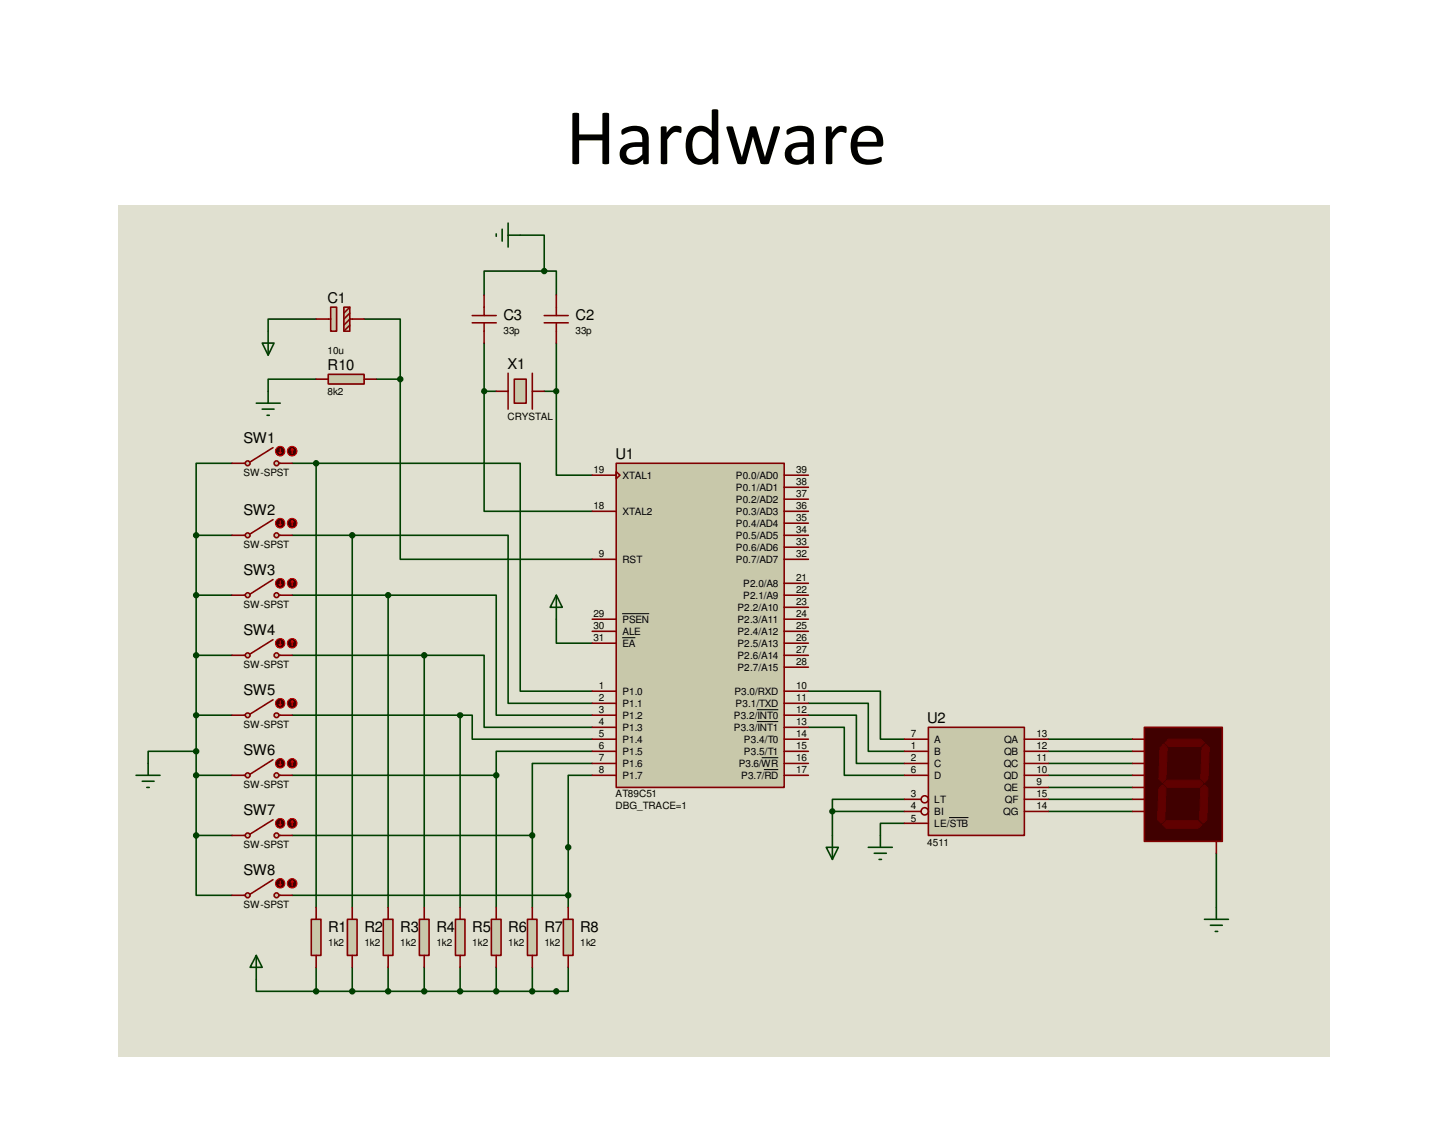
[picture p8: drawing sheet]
<svg xmlns="http://www.w3.org/2000/svg" width="279mm" height="216mm" viewBox="0 0 279 216" stroke-linecap="round" stroke-linejoin="round" font-family="sans-serif">
<path d="M22.7 39.5h233v68.5h-233z" fill-rule="evenodd" fill="#e0e0d0"/>
<g fill="none" stroke="#004000" stroke-width=".31">
<path d="M100 45.2h4.6v6.9M104.6 52.1h2.4v4.6M104.6 52.1h-11.5v4.6M60.8 61.3h-9.2v2.4M60.8 72.9h-9.2v2.3M70 61.3h7v11.6M72.3 72.9h4.7M77 72.9v34.6h36.9M93.1 75.2v23.1h20.8M93.1 75.2h2.3M93.1 66v9.2M104.6 75.2h2.4"/>
<path d="M107 75.2v16.2h6.9M107 66v9.2M44.6 89.1h-6.9v13.8M56.2 89.1h4.6M60.8 89.1h39.2v18.9M60.8 89.1v18.9M37.7 102.9h6.9M37.7 102.9v5.1M56.2 102.9h11.5M67.7 102.9h30v5.1M67.7 102.9v5.1"/>
</g>
<path d="M118.5 89.1h32.3v18.9h-32.3z" fill-rule="evenodd" fill="#c8c8aa"/>
<g fill="none" stroke="#800000" stroke-width=".31">
<path d="M113.9 98.3h4.6M113.9 91.4h4.6M118.5 90.7l.7 .7-.7 .6zM150.8 98.3h4.6M150.8 91.4h4.6M150.8 93.7h4.6M150.8 96h4.6M113.9 107.5h4.6M118.5 108v-18.9h32.3v18.9M150.8 107.5h4.6M150.8 100.6h4.6M150.8 102.9h4.6"/>
<path d="M150.8 105.2h4.6"/>
</g>
<circle cx="53.2" cy="89.1" r=".46" fill="#c8c8aa"/>
<circle cx="53.2" cy="89.1" r=".46" fill="none" stroke="#800000" stroke-width=".31"/>
<circle cx="47.6" cy="89.1" r=".46" fill="#c8c8aa"/>
<g fill="none" stroke="#800000" stroke-width=".31">
<path d="M44.6 89.1h2.6M52.5 86.1l-4.4 2.7M53.6 89.1h2.6"/>
<circle cx="47.6" cy="89.1" r=".46"/>
</g>
<circle cx="53.9" cy="86.7" r=".91" fill="#400000"/>
<g fill="none" stroke="#f00" stroke-width=".19">
<path d="M53.6 87l.3 .2M53.9 86.3v.9M54.1 87l-.2 .2"/>
<circle cx="53.9" cy="86.7" r=".91"/>
</g>
<circle cx="56.2" cy="86.7" r=".93" fill="#400000"/>
<g fill="none" stroke="#f00" stroke-width=".19">
<path d="M56.2 86.3l-.2 .2M56.2 86.3l.2 .2M56.2 86.3v.9"/>
<circle cx="56.2" cy="86.7" r=".93"/>
</g>
<circle cx="53.2" cy="102.9" r=".46" fill="#c8c8aa"/>
<circle cx="53.2" cy="102.9" r=".46" fill="none" stroke="#800000" stroke-width=".31"/>
<circle cx="47.6" cy="102.9" r=".46" fill="#c8c8aa"/>
<g fill="none" stroke="#800000" stroke-width=".31">
<path d="M52.5 99.9l-4.4 2.8M44.6 102.9h2.6M53.6 102.9h2.6"/>
<circle cx="47.6" cy="102.9" r=".46"/>
</g>
<circle cx="53.9" cy="100.6" r=".91" fill="#400000"/>
<g fill="none" stroke="#f00" stroke-width=".19">
<path d="M53.6 100.8l.3 .2M53.9 100.1v.9M54.1 100.8l-.2 .2"/>
<circle cx="53.9" cy="100.6" r=".91"/>
</g>
<circle cx="56.2" cy="100.6" r=".93" fill="#400000"/>
<g fill="none" stroke="#f00" stroke-width=".19">
<path d="M56.2 100.1l-.2 .3M56.2 100.1l.2 .3M56.2 100.1v.9"/>
<circle cx="56.2" cy="100.6" r=".93"/>
</g>
<circle cx="37.7" cy="102.9" r=".46" fill="#004000"/>
<circle cx="37.7" cy="102.9" r=".46" fill="none" stroke="#004000" stroke-width=".31"/>
<circle cx="60.8" cy="89.1" r=".46" fill="#004000"/>
<circle cx="60.8" cy="89.1" r=".46" fill="none" stroke="#004000" stroke-width=".31"/>
<circle cx="67.7" cy="102.9" r=".46" fill="#004000"/>
<circle cx="67.7" cy="102.9" r=".46" fill="none" stroke="#004000" stroke-width=".31"/>
<path d="M97.7 71.8v6.9M102.4 71.8v6.9" fill="none" stroke="#800000" stroke-width=".31"/>
<path d="M98.9 72.9h2.3v4.6h-2.3z" fill-rule="evenodd" fill="#c8c8aa"/>
<path d="M95.4 75.2h2.3M98.9 72.9h2.3v4.6h-2.3zM102.4 75.2h2.2" fill="none" stroke="#800000" stroke-width=".31"/>
<path d="M63.6 59.1h1.1v4.6h-1.1z" fill-rule="evenodd" fill="#c8c8aa"/>
<path d="M63.6 59.1h1.1v4.6h-1.1z" fill="none" stroke="#800000" stroke-width=".31"/>
<path d="M66.1 59.1h1.2v4.6h-1.2z" fill-rule="evenodd" fill="#c8c8aa"/>
<g fill="none" stroke="#800000" stroke-width=".31">
<path d="M66.1 59.1h1.2v4.6h-1.2zM67.3 59.1l-1.2 1.1M93.1 56.7v4M107 56.7v4M60.8 61.3h2.8M67.3 60.2l-1.2 1.1M67.3 62.5l-1.2 1.2M70 61.3h-2.7l-1.2 1.2M90.8 62.1h4.6M90.8 60.7h4.6M93.1 62.1v3.9M104.6 62.1h4.7"/>
<path d="M104.6 60.7h4.7M107 62.1v3.9"/>
</g>
<path d="M95.4 45v.4M96.6 44.1v2.3M97.7 45.2h2.3M97.7 42.9v4.6M50.4 66h2.3l-1.1 2.3zM51.6 63.7v4.6" fill="none" stroke="#004000" stroke-width=".31"/>
<circle cx="104.6" cy="52.1" r=".46" fill="#004000"/>
<circle cx="104.6" cy="52.1" r=".46" fill="none" stroke="#004000" stroke-width=".31"/>
<path d="M63.1 72h6.9v1.8h-6.9z" fill-rule="evenodd" fill="#c8c8aa"/>
<path d="M60.8 72.9h2.3M63.1 72h6.9v1.8h-6.9zM70 72.9h2.3" fill="none" stroke="#800000" stroke-width=".31"/>
<path d="M49.3 77.5h4.6M50.4 78.7h2.3M51.4 79.8h.4M51.6 75.2v2.3" fill="none" stroke="#004000" stroke-width=".31"/>
<circle cx="107" cy="75.2" r=".44" fill="#004000"/>
<circle cx="107" cy="75.2" r=".44" fill="none" stroke="#004000" stroke-width=".31"/>
<circle cx="93.1" cy="75.2" r=".45" fill="#004000"/>
<circle cx="93.1" cy="75.2" r=".45" fill="none" stroke="#004000" stroke-width=".31"/>
<circle cx="77" cy="72.9" r=".46" fill="#004000"/>
<circle cx="77" cy="72.9" r=".46" fill="none" stroke="#004000" stroke-width=".31"/>
<path d="M12.7 107.9h254v95.3h-254z" fill-rule="evenodd" fill="#fff"/>
<path d="M22.7 107.9h233v95.3h-233z" fill-rule="evenodd" fill="#e0e0d0"/>
<g fill="none" stroke="#004000" stroke-width=".31">
<path d="M37.7 107.9v52.7M37.7 114.4h6.9M56.2 114.4h18.4M60.8 107.9v66.6M67.7 107.9v66.6M74.6 114.4h20.8v23.1h18.5M74.6 114.4v60.1M97.7 107.9v27.3h16.2M100 107.9v25h13.9M107 119v4.7h6.9M37.7 126h6.9M37.7 137.5h6.9"/>
<path d="M56.2 126h25.4M56.2 137.5h32.3M81.6 126h11.5v13.8h20.8M81.6 126v48.5M88.5 137.5h2.3v4.6h23.1M88.5 137.5v37M155.4 132.9h13.9v9.2h4.6M155.4 135.2h11.6v9.2h6.9M155.4 137.5h9.3v9.3h9.2M155.4 139.8h6.9v9.3h11.6M37.7 144.4h-9.2v2.4M37.7 149.1h6.9"/>
<path d="M56.2 149.1h39.2M95.4 149.1v25.4M113.9 144.4h-18.5v4.7M113.9 146.8h-11.5v13.8M113.9 149.1h-4.6v25.4M160.1 156h13.8M160.1 156v4.6M173.9 153.7h-13.8v2.3M173.9 158.3h-4.6v2.3M201.6 149.1h16.2M201.6 142.1h16.2M201.6 144.4h16.2"/>
<path d="M201.6 146.8h16.2M201.6 151.4h16.2M201.6 153.7h16.2M201.6 156h16.2M37.7 160.6v11.5h6.9M37.7 160.6h6.9M56.2 160.6h46.2M56.2 172.1h53.1M102.4 160.6v13.9M233.9 164v10.5M49.3 188.3v2.3h11.5M60.8 186v4.6"/>
<path d="M67.7 186v4.6M74.6 186v4.6M81.6 186v4.6M88.5 186v4.6M95.4 186v4.6M102.4 186v4.6M109.3 186v4.6h-48.5"/>
</g>
<path d="M118.5 107.9h32.3v43.5h-32.3z" fill-rule="evenodd" fill="#c8c8aa"/>
<g fill="none" stroke="#800000" stroke-width=".31">
<path d="M113.9 119h4.6M118.5 107.9v43.5h32.3v-43.5M150.8 119h4.6M150.8 112.1h4.6M150.8 114.4h4.6M150.8 116.8h4.6M113.9 121.4h4.6M113.9 123.7h4.6M113.9 132.9h4.6M113.9 135.2h4.6M113.9 137.5h4.6M113.9 139.8h4.6"/>
<path d="M150.8 121.4h4.6M150.8 123.7h4.6M150.8 132.9h4.6M150.8 135.2h4.6M150.8 137.5h4.6M150.8 139.8h4.6M150.8 128.3h4.6M150.8 126h4.6M113.9 142.1h4.6M113.9 144.4h4.6M113.9 146.8h4.6M113.9 149.1h4.6"/>
<path d="M150.8 142.1h4.6M150.8 144.4h4.6M150.8 146.8h4.6M150.8 149.1h4.6"/>
</g>
<path d="M119.6 118h5.2M119.6 122.6h2.6M145.5 136.4h4.1M145.5 138.7h4.1M146.5 145.7h3.1M146.9 148h2.7" fill="none" stroke="#000" stroke-width=".19"/>
<circle cx="53.2" cy="114.4" r=".46" fill="#c8c8aa"/>
<circle cx="53.2" cy="114.4" r=".46" fill="none" stroke="#800000" stroke-width=".31"/>
<circle cx="47.6" cy="114.4" r=".46" fill="#c8c8aa"/>
<g fill="none" stroke="#800000" stroke-width=".31">
<path d="M44.6 114.4h2.6M52.5 111.4l-4.4 2.8M53.6 114.4h2.6"/>
<circle cx="47.6" cy="114.4" r=".46"/>
</g>
<circle cx="53.9" cy="112.1" r=".91" fill="#400000"/>
<g fill="none" stroke="#f00" stroke-width=".19">
<path d="M53.6 112.4l.3 .2M53.9 111.7v.9M54.1 112.4l-.2 .2"/>
<circle cx="53.9" cy="112.1" r=".91"/>
</g>
<circle cx="56.2" cy="112.1" r=".93" fill="#400000"/>
<g fill="none" stroke="#f00" stroke-width=".19">
<path d="M56.2 111.7l-.2 .2M56.2 111.7l.2 .2M56.2 111.7v.9"/>
<circle cx="56.2" cy="112.1" r=".93"/>
</g>
<circle cx="53.2" cy="126" r=".46" fill="#c8c8aa"/>
<circle cx="53.2" cy="126" r=".46" fill="none" stroke="#800000" stroke-width=".31"/>
<circle cx="47.6" cy="126" r=".46" fill="#c8c8aa"/>
<g fill="none" stroke="#800000" stroke-width=".31">
<path d="M44.6 126h2.6M52.5 123l-4.4 2.7M53.6 126h2.6"/>
<circle cx="47.6" cy="126" r=".46"/>
</g>
<circle cx="53.9" cy="123.7" r=".91" fill="#400000"/>
<g fill="none" stroke="#f00" stroke-width=".19">
<path d="M53.6 123.9l.3 .2M53.9 123.2v.9M54.1 123.9l-.2 .2"/>
<circle cx="53.9" cy="123.7" r=".91"/>
</g>
<circle cx="56.2" cy="123.7" r=".92" fill="#400000"/>
<g fill="none" stroke="#f00" stroke-width=".19">
<path d="M56.2 123.2l-.2 .2M56.2 123.2l.2 .2M56.2 123.2v.9"/>
<circle cx="56.2" cy="123.7" r=".92"/>
</g>
<circle cx="53.2" cy="137.5" r=".46" fill="#c8c8aa"/>
<circle cx="53.2" cy="137.5" r=".46" fill="none" stroke="#800000" stroke-width=".31"/>
<circle cx="47.6" cy="137.5" r=".46" fill="#c8c8aa"/>
<g fill="none" stroke="#800000" stroke-width=".31">
<path d="M44.6 137.5h2.6M52.5 134.5l-4.4 2.8M53.6 137.5h2.6"/>
<circle cx="47.6" cy="137.5" r=".46"/>
</g>
<circle cx="53.9" cy="135.2" r=".91" fill="#400000"/>
<g fill="none" stroke="#f00" stroke-width=".19">
<path d="M53.6 135.4l.3 .3M53.9 134.7v1M54.1 135.4l-.2 .3"/>
<circle cx="53.9" cy="135.2" r=".91"/>
</g>
<circle cx="56.2" cy="135.2" r=".93" fill="#400000"/>
<g fill="none" stroke="#f00" stroke-width=".19">
<path d="M56.2 134.7l-.2 .3M56.2 134.7l.2 .3M56.2 134.7v1"/>
<circle cx="56.2" cy="135.2" r=".93"/>
</g>
<circle cx="53.2" cy="149.1" r=".46" fill="#c8c8aa"/>
<circle cx="53.2" cy="149.1" r=".46" fill="none" stroke="#800000" stroke-width=".31"/>
<circle cx="47.6" cy="149.1" r=".46" fill="#c8c8aa"/>
<g fill="none" stroke="#800000" stroke-width=".31">
<path d="M44.6 149.1h2.6M52.5 146l-4.4 2.8M53.6 149.1h2.6"/>
<circle cx="47.6" cy="149.1" r=".46"/>
</g>
<circle cx="53.9" cy="146.8" r=".91" fill="#400000"/>
<g fill="none" stroke="#f00" stroke-width=".19">
<path d="M53.6 147l.3 .2M53.9 146.3v.9M54.1 147l-.2 .2"/>
<circle cx="53.9" cy="146.8" r=".91"/>
</g>
<circle cx="56.2" cy="146.8" r=".92" fill="#400000"/>
<g fill="none" stroke="#f00" stroke-width=".19">
<path d="M56.2 146.3l-.2 .2M56.2 146.3l.2 .2M56.2 146.3v.9"/>
<circle cx="56.2" cy="146.8" r=".92"/>
</g>
<circle cx="53.2" cy="160.6" r=".46" fill="#c8c8aa"/>
<circle cx="53.2" cy="160.6" r=".46" fill="none" stroke="#800000" stroke-width=".31"/>
<circle cx="47.6" cy="160.6" r=".46" fill="#c8c8aa"/>
<g fill="none" stroke="#800000" stroke-width=".31">
<path d="M52.5 157.6l-4.4 2.8M44.6 160.6h2.6M53.6 160.6h2.6"/>
<circle cx="47.6" cy="160.6" r=".46"/>
</g>
<circle cx="53.9" cy="158.3" r=".91" fill="#400000"/>
<g fill="none" stroke="#f00" stroke-width=".19">
<path d="M53.6 158.5l.3 .2M53.9 157.8v.9M54.1 158.5l-.2 .2"/>
<circle cx="53.9" cy="158.3" r=".91"/>
</g>
<circle cx="56.2" cy="158.3" r=".93" fill="#400000"/>
<g fill="none" stroke="#f00" stroke-width=".19">
<path d="M56.2 157.8l-.2 .3M56.2 157.8l.2 .3M56.2 157.8v.9"/>
<circle cx="56.2" cy="158.3" r=".93"/>
</g>
<circle cx="53.2" cy="172.1" r=".46" fill="#c8c8aa"/>
<circle cx="53.2" cy="172.1" r=".46" fill="none" stroke="#800000" stroke-width=".31"/>
<circle cx="47.6" cy="172.1" r=".46" fill="#c8c8aa"/>
<g fill="none" stroke="#800000" stroke-width=".31">
<path d="M44.6 172.1h2.6M52.5 169.1l-4.4 2.8M53.6 172.1h2.6"/>
<circle cx="47.6" cy="172.1" r=".46"/>
</g>
<circle cx="53.9" cy="169.8" r=".91" fill="#400000"/>
<g fill="none" stroke="#f00" stroke-width=".19">
<path d="M53.6 170.1l.3 .2M53.9 169.4v.9M54.1 170.1l-.2 .2"/>
<circle cx="53.9" cy="169.8" r=".91"/>
</g>
<circle cx="56.2" cy="169.8" r=".92" fill="#400000"/>
<g fill="none" stroke="#f00" stroke-width=".19">
<path d="M56.2 169.4l-.2 .2M56.2 169.4l.2 .2M56.2 169.4v.9"/>
<circle cx="56.2" cy="169.8" r=".92"/>
</g>
<path d="M26.2 149.1h4.6M27.3 150.2h2.3M28.2 151.4h.5M28.5 146.8v2.3" fill="none" stroke="#004000" stroke-width=".31"/>
<circle cx="37.7" cy="144.4" r=".46" fill="#004000"/>
<circle cx="37.7" cy="144.4" r=".46" fill="none" stroke="#004000" stroke-width=".31"/>
<circle cx="37.7" cy="114.4" r=".46" fill="#004000"/>
<circle cx="37.7" cy="114.4" r=".46" fill="none" stroke="#004000" stroke-width=".31"/>
<circle cx="37.7" cy="126" r=".46" fill="#004000"/>
<circle cx="37.7" cy="126" r=".46" fill="none" stroke="#004000" stroke-width=".31"/>
<circle cx="37.7" cy="137.5" r=".46" fill="#004000"/>
<circle cx="37.7" cy="137.5" r=".46" fill="none" stroke="#004000" stroke-width=".31"/>
<circle cx="37.7" cy="149.1" r=".46" fill="#004000"/>
<circle cx="37.7" cy="149.1" r=".46" fill="none" stroke="#004000" stroke-width=".31"/>
<circle cx="37.7" cy="160.6" r=".46" fill="#004000"/>
<circle cx="37.7" cy="160.6" r=".46" fill="none" stroke="#004000" stroke-width=".31"/>
<path d="M59.9 176.7h1.8v7h-1.8z" fill-rule="evenodd" fill="#c8c8aa"/>
<path d="M59.9 176.7h1.8v7h-1.8zM60.8 174.5v2.2M60.8 183.7v2.3" fill="none" stroke="#800000" stroke-width=".31"/>
<path d="M66.8 176.7h1.9v7h-1.9z" fill-rule="evenodd" fill="#c8c8aa"/>
<path d="M66.8 176.7h1.9v7h-1.9zM67.7 174.5v2.2M67.7 183.7v2.3" fill="none" stroke="#800000" stroke-width=".31"/>
<path d="M73.7 176.7h1.9v7h-1.9z" fill-rule="evenodd" fill="#c8c8aa"/>
<path d="M73.7 176.7h1.9v7h-1.9zM74.6 174.5v2.2M74.6 183.7v2.3" fill="none" stroke="#800000" stroke-width=".31"/>
<path d="M80.6 176.7h1.9v7h-1.9z" fill-rule="evenodd" fill="#c8c8aa"/>
<path d="M80.6 176.7h1.9v7h-1.9zM81.6 174.5v2.2M81.6 183.7v2.3" fill="none" stroke="#800000" stroke-width=".31"/>
<path d="M87.6 176.7h1.8v7h-1.8z" fill-rule="evenodd" fill="#c8c8aa"/>
<path d="M87.6 176.7h1.8v7h-1.8zM88.5 174.5v2.2M88.5 183.7v2.3" fill="none" stroke="#800000" stroke-width=".31"/>
<path d="M94.5 176.7h1.9v7h-1.9z" fill-rule="evenodd" fill="#c8c8aa"/>
<path d="M94.5 176.7h1.9v7h-1.9zM95.4 174.5v2.2M95.4 183.7v2.3" fill="none" stroke="#800000" stroke-width=".31"/>
<path d="M101.4 176.7h1.9v7h-1.9z" fill-rule="evenodd" fill="#c8c8aa"/>
<path d="M101.4 176.7h1.9v7h-1.9zM102.4 174.5v2.2M102.4 183.7v2.3" fill="none" stroke="#800000" stroke-width=".31"/>
<path d="M108.3 176.7h1.9v7h-1.9z" fill-rule="evenodd" fill="#c8c8aa"/>
<path d="M108.3 176.7h1.9v7h-1.9zM109.3 174.5v2.2M109.3 183.7v2.3" fill="none" stroke="#800000" stroke-width=".31"/>
<circle cx="74.6" cy="114.4" r=".46" fill="#004000"/>
<circle cx="74.6" cy="114.4" r=".46" fill="none" stroke="#004000" stroke-width=".31"/>
<circle cx="81.6" cy="126" r=".46" fill="#004000"/>
<circle cx="81.6" cy="126" r=".46" fill="none" stroke="#004000" stroke-width=".31"/>
<circle cx="88.5" cy="137.5" r=".46" fill="#004000"/>
<circle cx="88.5" cy="137.5" r=".46" fill="none" stroke="#004000" stroke-width=".31"/>
<circle cx="95.4" cy="149.1" r=".46" fill="#004000"/>
<circle cx="95.4" cy="149.1" r=".46" fill="none" stroke="#004000" stroke-width=".31"/>
<circle cx="102.3" cy="160.6" r=".46" fill="#004000"/>
<circle cx="102.3" cy="160.6" r=".46" fill="none" stroke="#004000" stroke-width=".31"/>
<circle cx="109.3" cy="172.1" r=".46" fill="#004000"/>
<circle cx="109.3" cy="172.1" r=".46" fill="none" stroke="#004000" stroke-width=".31"/>
<circle cx="102.3" cy="190.6" r=".46" fill="#004000"/>
<circle cx="102.3" cy="190.6" r=".46" fill="none" stroke="#004000" stroke-width=".31"/>
<circle cx="95.4" cy="190.6" r=".46" fill="#004000"/>
<circle cx="95.4" cy="190.6" r=".46" fill="none" stroke="#004000" stroke-width=".31"/>
<circle cx="88.5" cy="190.6" r=".46" fill="#004000"/>
<circle cx="88.5" cy="190.6" r=".46" fill="none" stroke="#004000" stroke-width=".31"/>
<circle cx="81.6" cy="190.6" r=".46" fill="#004000"/>
<circle cx="81.6" cy="190.6" r=".46" fill="none" stroke="#004000" stroke-width=".31"/>
<circle cx="74.6" cy="190.6" r=".46" fill="#004000"/>
<circle cx="74.6" cy="190.6" r=".46" fill="none" stroke="#004000" stroke-width=".31"/>
<circle cx="67.7" cy="190.6" r=".46" fill="#004000"/>
<g fill="none" stroke="#004000" stroke-width=".31">
<path d="M49.3 183.7l1.1 2.3h-2.3zM49.3 183.7v4.6"/>
<circle cx="67.7" cy="190.6" r=".46"/>
</g>
<circle cx="60.8" cy="190.6" r=".46" fill="#004000"/>
<circle cx="60.8" cy="190.6" r=".46" fill="none" stroke="#004000" stroke-width=".31"/>
<path d="M178.5 139.8h18.5v20.8h-18.5z" fill-rule="evenodd" fill="#c8c8aa"/>
<g fill="none" stroke="#800000" stroke-width=".31">
<path d="M178.5 139.8h18.5v20.8h-18.5zM173.9 142.1h4.6M173.9 144.4h4.6M173.9 146.8h4.6M173.9 149.1h4.6M173.9 153.7h3.2M173.9 156h3.2M173.9 158.3h4.6M197 142.1h4.6M197 144.4h4.6M197 146.8h4.6M197 149.1h4.6"/>
<path d="M197 153.7h4.6M197 156h4.6M197 151.4h4.6"/>
<circle cx="177.8" cy="156" r=".7"/>
<circle cx="177.8" cy="153.7" r=".69"/>
</g>
<path d="M182.5 157.2h3.7" fill="none" stroke="#000" stroke-width=".19"/>
<circle cx="109.3" cy="162.9" r=".46" fill="#004000"/>
<circle cx="109.3" cy="162.9" r=".46" fill="none" stroke="#004000" stroke-width=".31"/>
<circle cx="106.9" cy="190.6" r=".45" fill="#004000"/>
<circle cx="106.9" cy="190.6" r=".45" fill="none" stroke="#004000" stroke-width=".31"/>
<path d="M220 139.8h15v22h-15z" fill-rule="evenodd" fill="#400000"/>
<path d="M220 139.8h15v22h-15z" fill="none" stroke="#800000" stroke-width=".31"/>
<path d="M224.7 142.1h6.2l.7 .7-.7 .7h-6.2l-.7-.7z" fill-rule="evenodd" fill="#600000"/>
<path d="M224.7 142.1h6.2l.7 .7-.7 .7h-6.2l-.7-.7z" fill="none" stroke="#600000" stroke-width=".19"/>
<path d="M231.8 143l.7 .8-.2 5.9-.7 .8-.7-.8 .2-5.9z" fill-rule="evenodd" fill="#600000"/>
<path d="M231.8 143l.7 .8-.2 5.9-.7 .8-.7-.8 .2-5.9z" fill="none" stroke="#600000" stroke-width=".19"/>
<path d="M223.7 150.7l.8-.7h6.2l.7 .7-.7 .7h-6.2z" fill-rule="evenodd" fill="#600000"/>
<path d="M223.7 150.7l.8-.7h6.2l.7 .7-.7 .7h-6.2z" fill="none" stroke="#600000" stroke-width=".19"/>
<path d="M223.7 143l.8 .8-.3 5.9-.7 .8-.7-.8 .3-5.9z" fill-rule="evenodd" fill="#600000"/>
<path d="M223.7 143l.8 .8-.3 5.9-.7 .8-.7-.8 .3-5.9z" fill="none" stroke="#600000" stroke-width=".19"/>
<path d="M230.9 151.6l.7-.7 .7 .7-.2 6-.7 .7-.7-.7z" fill-rule="evenodd" fill="#600000"/>
<path d="M230.9 151.6l.7-.7 .7 .7-.2 6-.7 .7-.7-.7z" fill="none" stroke="#600000" stroke-width=".19"/>
<path d="M224.2 157.8h6.2l.7 .7-.7 .7h-6.2l-.7-.7z" fill-rule="evenodd" fill="#600000"/>
<path d="M224.2 157.8h6.2l.7 .7-.7 .7h-6.2l-.7-.7z" fill="none" stroke="#600000" stroke-width=".19"/>
<path d="M222.8 151.6l.7-.7 .7 .7-.2 6-.7 .7-.7-.7z" fill-rule="evenodd" fill="#600000"/>
<path d="M222.8 151.6l.7-.7 .7 .7-.2 6-.7 .7-.7-.7z" fill="none" stroke="#600000" stroke-width=".19"/>
<path d="M217.8 142.1h2.2M217.8 144.4h2.2M217.8 146.8h2.2M217.8 149.1h2.2M217.8 151.4h2.2M217.8 153.7h2.2M217.8 156h2.2M233.9 161.8v2.2" fill="none" stroke="#800000" stroke-width=".31"/>
<path d="M158.9 162.9h2.3l-1.1 2.3zM160.1 160.6v4.6M231.6 176.7h4.6M232.7 177.9h2.3M233.7 179.1h.4M233.9 174.5v2.2" fill="none" stroke="#004000" stroke-width=".31"/>
<circle cx="160" cy="156" r=".44" fill="#004000"/>
<g fill="none" stroke="#004000" stroke-width=".31">
<path d="M107 114.4l1.1 2.4h-2.3zM107 114.4v4.6M167 162.9h4.6M168.1 164h2.3M169 165.2h.5M169.3 160.6v2.3"/>
<circle cx="160" cy="156" r=".44"/>
</g>
<text font-size="15.5" x="108.8" y="31.5">Hardware</text>
<g font-size="2.8">
<text x="63" y="58.2">C1</text>
<text x="96.8" y="61.6">C3</text>
<text x="110.7" y="61.6">C2</text>
<text x="63" y="71.2">R10</text>
<text x="97.6" y="70.9">X1</text>
<text x="46.8" y="85.2">SW1</text>
<text x="118.4" y="88.2">U1</text>
<text x="46.8" y="99.1">SW2</text>
<text x="46.8" y="110.6">SW3</text>
<text x="46.8" y="122.1">SW4</text>
<text x="46.8" y="133.6">SW5</text>
<text x="178.3" y="138.9">U2</text>
<text x="46.8" y="145.2">SW6</text>
<text x="46.8" y="156.7">SW7</text>
<text x="46.8" y="168.2">SW8</text>
<text x="63.1" y="179.2">R1</text>
<text x="70.1" y="179.2">R2</text>
<text x="77" y="179.2">R3</text>
<text x="83.9" y="179.2">R4</text>
<text x="90.8" y="179.2">R5</text>
<text x="97.7" y="179.2">R6</text>
<text x="104.7" y="179.2">R7</text>
<text x="111.6" y="179.2">R8</text>
</g>
<g font-size="1.9">
<text x="96.8" y="64.1">33p</text>
<text x="110.7" y="64.1">33p</text>
<text x="63" y="68">10u</text>
<text x="63" y="75.9">8k2</text>
<text x="97.6" y="80.7">CRYSTAL</text>
<text x="46.8" y="91.5">SW-SPST</text>
<text x="114.1" y="91">19</text>
<text x="119.7" y="92.1">XTAL1</text>
<text x="141.5" y="92.1">P0.0/AD0</text>
<text x="141.5" y="94.4">P0.1/AD1</text>
<text x="153.1" y="91">39</text>
<text x="153.1" y="93.3">38</text>
<text x="153.1" y="95.6">37</text>
<text x="114.1" y="97.9">18</text>
<text x="119.7" y="99">XTAL2</text>
<text x="141.5" y="96.7">P0.2/AD2</text>
<text x="141.5" y="99">P0.3/AD3</text>
<text x="141.5" y="101.3">P0.4/AD4</text>
<text x="153.1" y="97.9">36</text>
<text x="153.1" y="100.2">35</text>
<text x="46.8" y="105.4">SW-SPST</text>
<text x="115.1" y="107.1">9</text>
<text x="141.5" y="103.6">P0.5/AD5</text>
<text x="141.5" y="105.9">P0.6/AD6</text>
<text x="153.1" y="102.5">34</text>
<text x="153.1" y="104.9">33</text>
<text x="153.1" y="107.1">32</text>
<text x="119.7" y="108.2">RST</text>
<text x="141.5" y="108.2">P0.7/AD7</text>
<text x="142.9" y="112.9">P2.0/A8</text>
<text x="153.1" y="111.8">21</text>
<text x="46.8" y="116.9">SW-SPST</text>
<text x="114.1" y="118.7">29</text>
<text x="119.7" y="119.8">PSEN</text>
<text x="141.8" y="117.5">P2.2/A10</text>
<text x="141.8" y="119.8">P2.3/A11</text>
<text x="142.9" y="115.1">P2.1/A9</text>
<text x="153.1" y="114.1">22</text>
<text x="153.1" y="116.4">23</text>
<text x="153.1" y="118.7">24</text>
<text x="114.1" y="123.3">31</text>
<text x="114.1" y="121">30</text>
<text x="119.7" y="122.1">ALE</text>
<text x="119.7" y="124.4">EA</text>
<text x="141.8" y="122.1">P2.4/A12</text>
<text x="141.8" y="124.4">P2.5/A13</text>
<text x="153.1" y="121">25</text>
<text x="153.1" y="123.3">26</text>
<text x="153.1" y="125.6">27</text>
<text x="46.8" y="128.4">SW-SPST</text>
<text x="141.8" y="129">P2.7/A15</text>
<text x="141.8" y="126.7">P2.6/A14</text>
<text x="153.1" y="127.9">28</text>
<text x="115.1" y="132.5">1</text>
<text x="115.1" y="134.8">2</text>
<text x="115.1" y="137.2">3</text>
<text x="119.7" y="133.6">P1.0</text>
<text x="119.7" y="135.9">P1.1</text>
<text x="141.2" y="133.6">P3.0/RXD</text>
<text x="141.4" y="135.9">P3.1/TXD</text>
<text x="153.1" y="132.5">10</text>
<text x="153.1" y="137.2">12</text>
<text x="153.1" y="134.8">11</text>
<text x="46.8" y="139.9">SW-SPST</text>
<text x="115.1" y="139.4">4</text>
<text x="115.1" y="141.8">5</text>
<text x="119.7" y="138.2">P1.2</text>
<text x="119.7" y="140.5">P1.3</text>
<text x="119.7" y="142.8">P1.4</text>
<text x="141.1" y="138.2">P3.2/INT0</text>
<text x="141.1" y="140.5">P3.3/INT1</text>
<text x="143" y="142.8">P3.4/T0</text>
<text x="153.1" y="141.8">14</text>
<text x="153.1" y="139.4">13</text>
<text x="175.1" y="141.8">7</text>
<text x="179.7" y="142.8">A</text>
<text x="193.1" y="142.8">QA</text>
<text x="199.3" y="141.8">13</text>
<text x="115.1" y="144.1">6</text>
<text x="115.1" y="146.4">7</text>
<text x="115.1" y="148.7">8</text>
<text x="119.7" y="145.2">P1.5</text>
<text x="119.7" y="147.4">P1.6</text>
<text x="119.7" y="149.8">P1.7</text>
<text x="142.1" y="147.4">P3.6/WR</text>
<text x="142.5" y="149.8">P3.7/RD</text>
<text x="143" y="145.2">P3.5/T1</text>
<text x="153.1" y="144.1">15</text>
<text x="153.1" y="148.7">17</text>
<text x="153.1" y="146.4">16</text>
<text x="175.1" y="144.1">1</text>
<text x="175.1" y="146.4">2</text>
<text x="175.1" y="148.7">6</text>
<text x="179.7" y="145.2">B</text>
<text x="179.7" y="147.4">C</text>
<text x="179.7" y="149.8">D</text>
<text x="193" y="147.4">QC</text>
<text x="193" y="149.8">QD</text>
<text x="193.1" y="145.2">QB</text>
<text x="199.3" y="144.1">12</text>
<text x="199.3" y="146.4">11</text>
<text x="199.3" y="148.7">10</text>
<text x="46.8" y="151.5">SW-SPST</text>
<text x="118.4" y="153.3">AT89C51</text>
<text x="118.4" y="155.6">DBG_TRACE=1</text>
<text x="175.1" y="153.3">3</text>
<text x="175.1" y="155.6">4</text>
<text x="179.7" y="154.4">LT</text>
<text x="193.1" y="152.1">QE</text>
<text x="193.2" y="154.4">QF</text>
<text x="199.3" y="151">9</text>
<text x="199.3" y="153.3">15</text>
<text x="199.3" y="155.6">14</text>
<text x="175.1" y="157.9">5</text>
<text x="179.7" y="156.7">BI</text>
<text x="179.7" y="159">LE/STB</text>
<text x="192.9" y="156.7">QG</text>
<text x="46.8" y="163">SW-SPST</text>
<text x="178.3" y="162.6">4511</text>
<text x="46.8" y="174.5">SW-SPST</text>
<text x="63.1" y="181.8">1k2</text>
<text x="70.1" y="181.8">1k2</text>
<text x="77" y="181.8">1k2</text>
<text x="83.9" y="181.8">1k2</text>
<text x="90.8" y="181.8">1k2</text>
<text x="97.7" y="181.8">1k2</text>
<text x="104.7" y="181.8">1k2</text>
<text x="111.6" y="181.8">1k2</text>
</g>
</svg>
